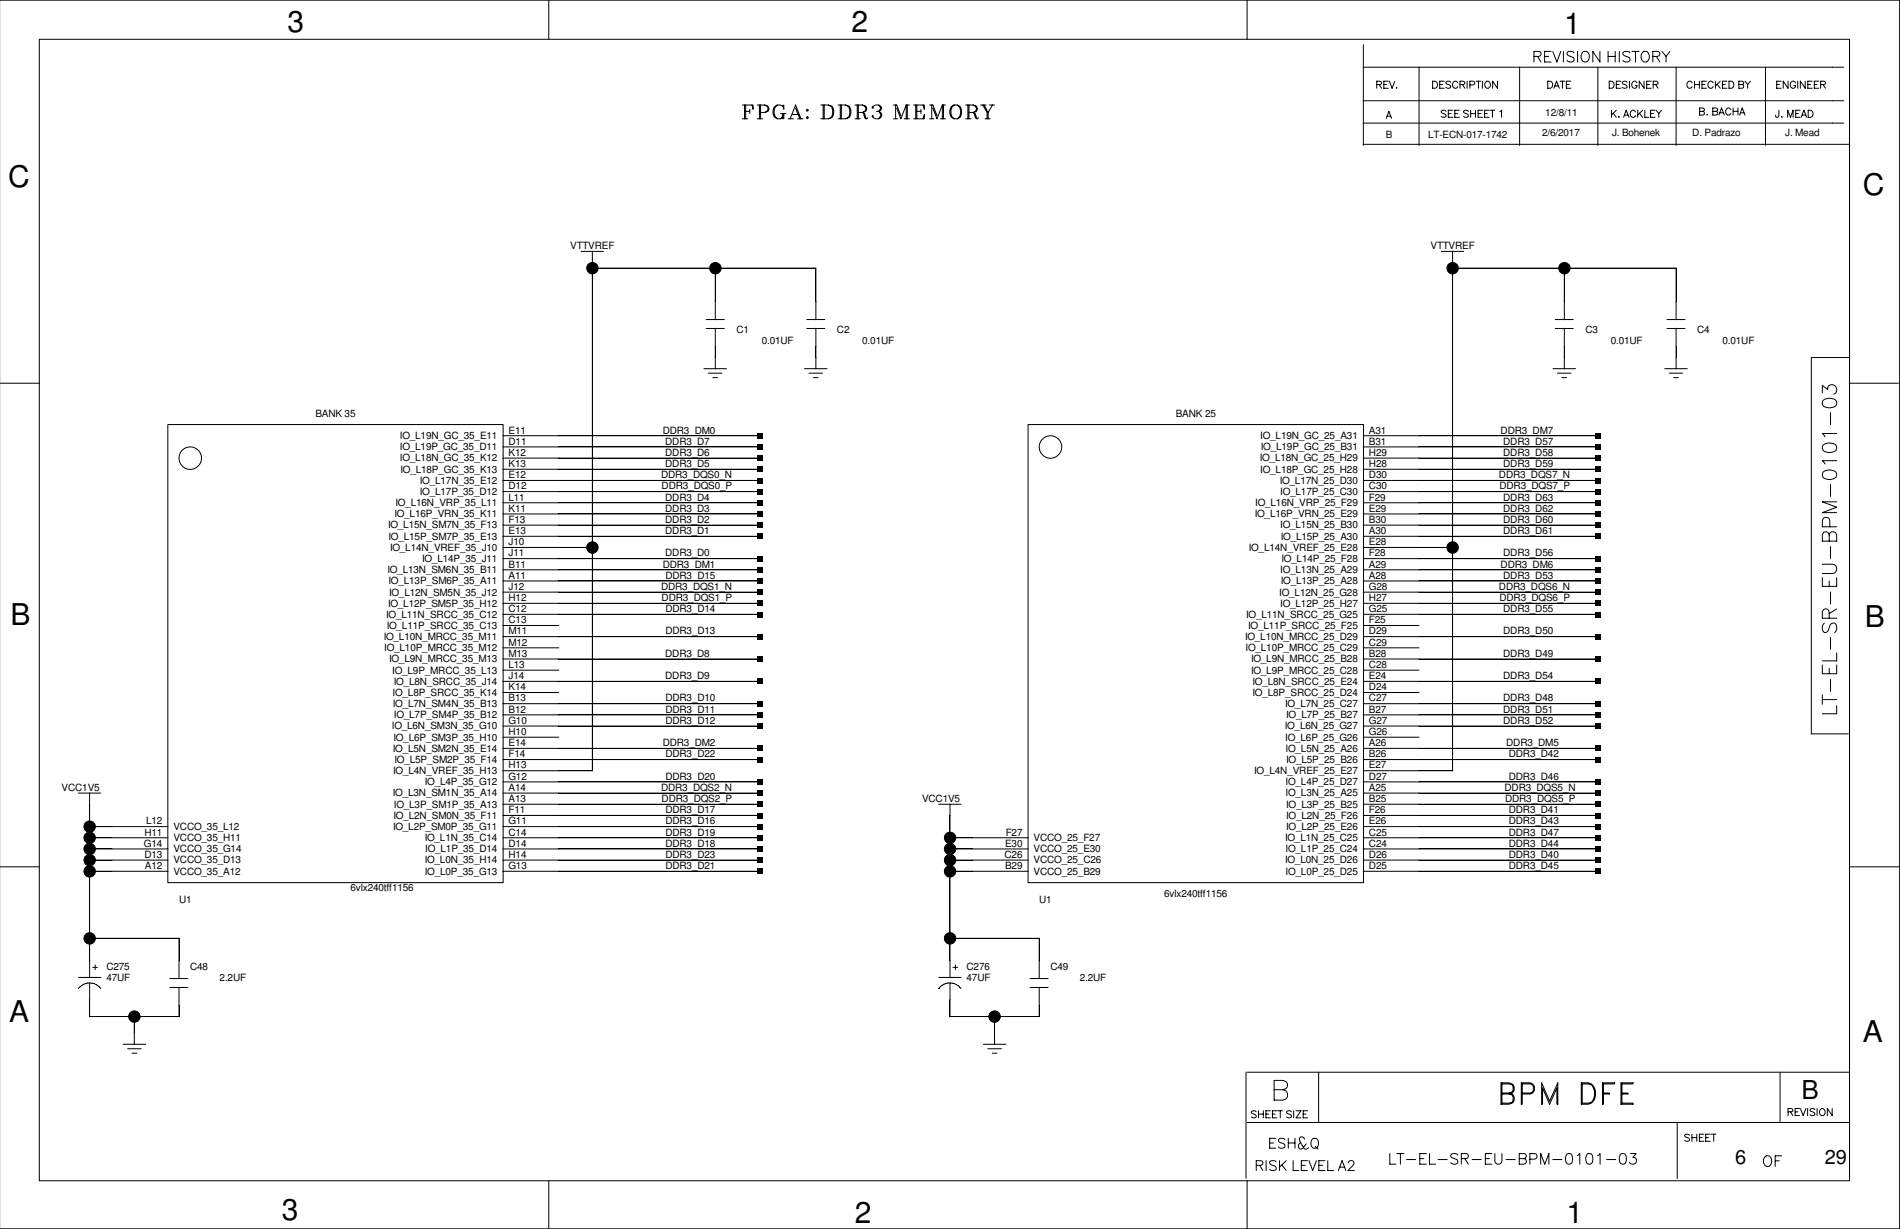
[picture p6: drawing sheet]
<svg xmlns="http://www.w3.org/2000/svg" width="432mm" height="279mm" viewBox="0 0 432 279" stroke-linecap="round" stroke-linejoin="round" font-family="sans-serif">
<path d="M.1 0h431.6v279.4h-431.6z" fill="none" stroke="#fff" stroke-width=".23"/>
<g fill="none" stroke="#000" stroke-width=".23">
<path d="M-.1 0h431.8v279.4h-431.8M8.9 8.9h411.4v259.5h-411.4zM124.7 0v9M283.4 0v9M309.8 15.3h109.2M309.8 10.2v22.9M312.9 19.2l.9-.1 .2-.3-.4-.3h-.7v1.6M313.4 19.2l.6 .9M314.5 19.2h.6M315.5 18.5h-1v1.6h1M315.8 18.5l.6 1.6 .6-1.6M317.3 20h.2z"/>
<path d="M322.5 15.2v17.9M325.6 18.5h.5a.85 .85 0 0 1 .6 .8 .85 .85 0 0 1-.6 .8h-.5zM327.2 19.2h.6M328.2 18.5h-1v1.6h1M329.7 18.7a.62 .62 0 0 0-1.1 .1l1.1 .8v.3l-.4 .2-.7-.2M331.3 18.8a.61 .61 0 0 0-.7-.3 .61 .61 0 0 0-.5 .6 .68 .68 0 0 0 .3 .8 .68 .68 0 0 0 .8 0l.1-.2M331.8 19.2l.9-.1 .2-.3-.4-.3h-.7v1.6M332.4 19.2l.5 .9M333.4 18.5v1.6M334.1 19.3l.9-.1 .2-.4-.4-.3h-.7v1.6M335.4 18.5h1.1M336 18.5v1.6"/>
<path d="M336.9 18.5v1.6M337.6 18.7a.75 .75 0 0 1 1.1 .2 .75 .75 0 0 1-.3 1.1 .75 .75 0 0 1-.9-.3 .75 .75 0 0 1 .1-1zM340.3 18.5v1.6l-1.1-1.6v1.6M345.4 15.2v17.9M348.6 12.8l1.4-.1a.59 .59 0 0 0 0-.9l-1.4-.1v2.4M349.4 12.8l.8 1.3M351 12.8h1M351.7 18.5h.6a.85 .85 0 0 1 .6 .8 .85 .85 0 0 1-.6 .8h-.6zM352.5 11.7h-1.5v2.4h1.5M352.9 11.7l.9 2.4 .9-2.4M353.4 19.6h.7M354.5 18.5h1.1"/>
<path d="M355.1 18.5v1.6M355.3 11.7v2.4M356 19.2h.6M357 18.5h-1v1.6h1M357.7 12a.92 .92 0 0 0-1.6 .2 1.57 1.57 0 0 0 1.4 .8 .61 .61 0 0 1 0 1 1.13 1.13 0 0 1-1.4-.2M358.5 11.7v2.4M359.8 11.8a1.18 1.18 0 0 1 1.4 .5 1.18 1.18 0 0 1-.3 1.5 .9 .9 0 0 1-1 .3 .9 .9 0 0 1-.6-.9 1.55 1.55 0 0 1 .5-1.4zM363.1 15.2v17.9M363.6 11.7v2.4l-1.6-2.4v2.4M365.5 12.8h1.6M365.5 11.7v2.4M365.7 18.5h.6a.85 .85 0 0 1 .5 .8 .85 .85 0 0 1-.5 .8h-.6z"/>
<path d="M367.1 11.7v2.4M367.3 19.2h.7M368 11.7v2.4M368.3 18.5h-1v1.6h1M369.8 18.7a.62 .62 0 0 0-1.1 .1l1.1 .8v.3l-.4 .2-.7-.2M370.3 18.5v1.6M370.4 12a.92 .92 0 0 0-1.6 .2 1.57 1.57 0 0 0 1.4 .8 .61 .61 0 0 1 0 1 1.13 1.13 0 0 1-1.4-.2M370.9 11.7h1.6M371.7 11.7v2.4M372 18.8a.61 .61 0 0 0-.7-.3 .61 .61 0 0 0-.5 .6 .68 .68 0 0 0 .3 .8 .68 .68 0 0 0 .8 0l.1-.4h-.4M373.4 11.8a1.18 1.18 0 0 1 1.4 .5 1.18 1.18 0 0 1-.2 1.5 .9 .9 0 0 1-1.1 .3 .9 .9 0 0 1-.5-.9 1.55 1.55 0 0 1 .4-1.4zM373.6 18.5v1.6l-1.1-1.6v1.6"/>
<path d="M374.2 19.2h.7M375.2 18.5h-1v1.6h1M375.6 12.8l1.4-.1a.59 .59 0 0 0 0-.9l-1.4-.1v2.4M375.7 19.2l.9-.1 .2-.3-.4-.3h-.7v1.6M376.3 19.2l.5 .9M376.4 12.8l.8 1.3M377.7 11.7l.9 1.1v1.3M379.5 11.7l-.9 1.1M380.9 15.2v17.9M384.6 18.8a.61 .61 0 0 0-.7-.3 .61 .61 0 0 0-.5 .6 .68 .68 0 0 0 .2 .8 .68 .68 0 0 0 .9 0l.1-.2M385.1 19.2h1.1M385.1 18.5v1.6"/>
<path d="M386.2 18.5v1.6M386.8 19.2h.6M387.8 18.5h-1v1.6h1M389.3 18.8a.61 .61 0 0 0-.7-.3 .61 .61 0 0 0-.4 .6 .68 .68 0 0 0 .2 .8 .68 .68 0 0 0 .9 0v-.2M389.8 18.5v1.6M390.2 19.1l.7 1M390.9 18.5l-1.1 1.1M391.5 19.2h.6M392.5 18.5h-1v1.6h1M392.9 18.5h.6a.85 .85 0 0 1 .6 .8 .85 .85 0 0 1-.6 .8h-.6zM395.2 19.2h.7l.3 .2 .1 .4-.4 .3h-.7v-1.6h.7l.3 .1v.5l-.3 .1M396.6 18.5l.6 .7v.9"/>
<path d="M397.8 18.5l-.6 .7M401.2 15.2v17.9M403.8 19.2h.6M404.8 18.5h-1v1.6h1M406.4 18.5v1.6l-1.1-1.6v1.6M408.1 18.8a.61 .61 0 0 0-.8-.3 .61 .61 0 0 0-.4 .6 .68 .68 0 0 0 .2 .8 .68 .68 0 0 0 .9 0l.1-.4h-.4M408.6 18.5v1.6M410.3 18.5v1.6l-1.1-1.6v1.6M410.8 19.2h.7M411.9 18.5h-1.1v1.6h1.1M412.3 19.2h.7M413.3 18.5h-1v1.6h1"/>
<path d="M413.8 19.2l.9-.1 .2-.3-.4-.3h-.7v1.6M414.3 19.2l.6 .9M168.7 23.9h2.5v.9l-.3-.9M168.7 27h1.2M169.2 23.9v3.1M169.5 25.3h.9M169.5 23.9v3.1M170.4 24.8v1M172.1 23.9h1.7l.7 .2 .3 .5-.3 .7-.7 .3h-1M172.1 27h1.2M172.6 23.9v3.1M172.8 23.9v3.1"/>
<path d="M173.8 23.9l.5 .2 .2 .5-.2 .7-.5 .3M176.7 23.9a2 2 0 0 0 0 3.1M177.4 25.8h1.2M177.9 26.3l-.5 .7M177.9 24.1l.2-.2v.9l-.2-.7a1.45 1.45 0 0 0-1.7 .1 1.45 1.45 0 0 0-.5 1.6 1.36 1.36 0 0 0 2.2 1M177.9 25.8v1.2M178.1 25.8v1.2M179.1 27h1.2M179.6 27l1.2-3.1 1.2 3.1M180.1 26h1.2M180.8 24.6l1 2.4M181.3 27h1.2"/>
<path d="M183.2 26.8l.3-.3 .2 .3-.2 .2zM183.2 25.1l.3-.3 .2 .3-.2 .2zM186.6 23.9h1.7a1.41 1.41 0 0 1 1.2 1.9l-.5 1-.7 .2h-1.7M187.1 23.9v3.1M187.3 23.9v3.1M188.3 23.9a1.41 1.41 0 0 1 .9 1.9l-.2 .7-.7 .5M190.5 23.9h1.7a1.41 1.41 0 0 1 1.2 1.9l-.5 1-.7 .2h-1.7M191 23.9v3.1M191.2 23.9v3.1M192.2 23.9a1.41 1.41 0 0 1 .9 1.9l-.2 .7-.7 .5M194.3 23.9h1.7l.8 .2 .2 .5-.2 .7-.8 .3h-.9M194.3 27h1.2"/>
<path d="M194.8 23.9v3.1M195.1 23.9v3.1M196 25.6l.5 .2 .5 1.2M196 25.6l.8 1.4 .4-.2M196 23.9l.5 .2 .3 .5-.3 .7-.5 .3M198.5 24.3v.3h-.3v-.3a1.31 1.31 0 0 1 2.2 .3l-.2 .5-.5 .2M199.2 25.3a.95 .95 0 0 1 1.2 1l-.2 .5a1.42 1.42 0 0 1-2-.3v-.2h.3v.2M199.7 25.3l.5 .7-.5 1M199.7 23.9l.5 .7-.5 .7M203 27h1M203 23.9h.8l.9 2.4M203.5 23.9v3.1"/>
<path d="M205.5 27h1.2M206 23.9h.7M206 23.9v3.1M206 23.9l-1.3 3.1-.9-2.4M206.2 23.9v3.1M207.6 27h2.5v-1l-.3 1M207.6 23.9h2.5v.9l-.3-.9M208.1 23.9v3.1M208.4 25.3h.9M208.4 23.9v3.1M209.3 24.8v1M211.2 27h1"/>
<path d="M211.2 23.9h.8l.9 2.4M211.8 23.9v3.1M213.7 27h1.2M214.2 23.9h.7M214.2 23.9v3.1M214.2 23.9l-1.3 3.1-.9-2.4M214.4 23.9v3.1M216.1 24.3a1.43 1.43 0 0 1 1.9-.3 1.43 1.43 0 0 1 .5 1.8 1.4 1.4 0 0 1-1.8 1.2 1.4 1.4 0 0 1-.8-1.9zM216.8 23.9a2 2 0 0 0 0 3.1M217.6 23.9a1.93 1.93 0 0 1 0 3.1M219.5 23.9h1.6l.8 .2 .2 .5-.2 .7-.8 .3h-.9M219.5 27h1.2"/>
<path d="M220 23.9v3.1M220.2 23.9v3.1M221.1 25.6l.6 .2 .4 1.2M221.1 25.6l.8 1.4 .5-.2M221.1 23.9l.6 .2 .2 .5-.2 .7-.6 .3M222.9 23.9h1.2M223.4 23.9l.9 1.7v1.4M223.6 23.9l1 1.7M223.9 27h1.1M224.8 23.9h1.2M225.6 23.9l-1 1.7v1.4M309.8 28h109.2"/>
<path d="M309.8 22.9h109.2M309.8 32.8h110.5M315 26.9l.6-1.6 .7 1.6M315.3 26.4h.7M328.6 25.3a.62 .62 0 0 0-1.1 .1l1.1 .8v.3l-.3 .2-.8-.2M329.1 25.8h.7M330.2 25.1h-1.1v1.6h1.1M330.6 25.8h.7M331.6 25.1h-1v1.6h1M333.7 25.3a.62 .62 0 0 0-1.1 .1l1.1 .8v.3l-.4 .2-.7-.2M334.2 25.8h1.1M334.2 25.1v1.6"/>
<path d="M335.3 25.1v1.6M335.9 25.8h.6M336.9 25.1h-1v1.6h1M337.4 25.8h.6M338.4 25.1h-1v1.6h1M338.6 25.1h1.1M339.2 25.1v1.6M340.9 25.4l.3-.3v1.6M353.1 20.1l.6-1.6 .7 1.6M366.2 25.1v1.6M366.6 25.7l.7 1M367.3 25.1l-1.1 1.1"/>
<path d="M367.8 26.6h.2zM369 26.7l.6-1.6 .6 1.6M369.2 26.2h.8M371.7 25.4a.61 .61 0 0 0-.7-.3 .61 .61 0 0 0-.5 .6 .68 .68 0 0 0 .2 .8 .68 .68 0 0 0 .9 0l.1-.2M372.2 25.1v1.6M372.6 25.7l.7 1M373.3 25.1l-1.1 1.1M373.8 25.1v1.6h.9M375.1 25.8h.7M376.1 25.1h-1v1.6h1M376.4 25.1l.6 .7v.9M377.6 25.1l-.6 .7"/>
<path d="M386.2 25.3h.8l.3 .2v.4l-.3 .3h-.8v-1.6h.8l.3 .1v.3l-.3 .3M387.9 26.1h.2zM389.3 25.3h.7l.3 .2 .1 .4-.4 .3h-.7v-1.6h.7l.3 .1v.5l-.3 .1M390.7 26.2l.5-1.6 .7 1.6M390.9 25.7h.7M393.4 24.9a.61 .61 0 0 0-.7-.4 .61 .61 0 0 0-.5 .7 .68 .68 0 0 0 .2 .8 .68 .68 0 0 0 .9 0l.1-.2M393.9 24.6v1.6M393.9 25.3h1.1M395 24.6v1.6M395.4 26.2l.5-1.6 .7 1.6M395.6 25.7h.7M404.3 25.1l-.1 1.4-.2 .2-.4-.2-.1-.3"/>
<path d="M404.9 26.6h.1zM406.3 26.7v-1.6l.6 1.6 .6-1.6v1.6M408.1 25.8h.6M409.1 25.1h-1v1.6h1M409.4 26.7l.6-1.6 .6 1.6M409.6 26.2h.7M410.9 25.1h.6a.85 .85 0 0 1 .5 .8 .85 .85 0 0 1-.5 .8h-.6zM132 57.1h5.2M134.6 57.1v118.2M327.5 57.1h5.2M330.1 57.1v118.2M134.6 61h50.8v11.7"/>
<path d="M160.5 74.7h4.1M160.5 72.6h4.1M162.6 61v11.7M162.6 74.6v9.3M183.3 74.7h4.2M183.3 72.6h4.2M185.4 74.6v9.3M330.1 61h50.8v11.7M353.4 74.7h4.1M353.4 72.6h4.1M355.5 61v11.7M355.5 74.6v9.3"/>
<path d="M378.8 74.7h4.1M378.8 72.6h4.1M380.9 74.6v9.3M-.1 87.1h9.1M38.1 96.5h76.2v104.2h-76.2zM114.3 99.1h58.4M160 83.8h5.1M161 84.8h3.1M162 85.9h1.1M182.8 83.8h5.2M183.9 84.8h3M184.9 85.9h1"/>
<path d="M233.6 96.5h76.3v104.2h-76.3zM309.8 99.1h53.3M352.9 83.8h5.2M353.9 84.8h3.1M355 85.9h1M378.3 83.8h5.2M379.3 84.8h3.1M380.4 85.9h1M414.1 89.3v-1.7l1.3 1a1.05 1.05 0 0 1 1.2-1.2 1.05 1.05 0 0 1 .8 1.5l-.2 .4-.4 .3M414.3 91a2.48 2.48 0 0 1 2.9 0 1.01 1.01 0 0 1-.4 1.5 2.58 2.58 0 0 1-2.5-.3l-.2-.4zM416 93.8v2.8M417.4 98.6h-3.3l.7 .7"/>
<path d="M420.3 87.1h11.2M420.3 81.3h-8.7v85.6M114.3 119.4h58.4M114.3 116.8h58.4M114.3 114.3h58.4M114.3 111.8h58.4M114.3 109.2h58.4M114.3 106.7h58.4M114.3 104.1h58.4M114.3 101.6h58.4M309.8 119.4h53.3M309.8 116.8h53.3"/>
<path d="M309.8 114.3h53.3M309.8 111.8h53.3M309.8 109.2h53.3M309.8 106.7h53.3M309.8 104.1h53.3M309.8 101.6h53.3M414.3 107.3a2.48 2.48 0 0 1 2.9 0 1.01 1.01 0 0 1-.4 1.5 2.58 2.58 0 0 1-2.5-.3l-.2-.4zM414.3 101.2a2.48 2.48 0 0 1 2.9 0 1.01 1.01 0 0 1-.4 1.5 2.58 2.58 0 0 1-2.5-.3l-.2-.5zM415.8 119.8l-.1-1.9a.88 .88 0 0 0-.9-.3 .88 .88 0 0 0-.7 .8v1.4h3.3M416 110.1v2.8M417.4 104.7h-3.3l.7 .8M417.4 114.1h-3.3l3.3 1.2-3.3 1.2h3.3"/>
<path d="M114.3 139.7h58.4M114.3 137.2h58.4M114.3 134.6h58.4M114.3 132.1h58.4M114.3 129.5h58.4M114.3 127h58.4M114.3 124.5h20.3M114.3 121.9h58.4M309.8 139.7h53.3M309.8 137.2h53.3M309.8 134.6h53.3M309.8 132.1h53.3"/>
<path d="M309.8 129.5h53.3M309.8 127h53.3M309.8 124.5h20.3M309.8 121.9h53.3M414.1 128.3h2.4a1.07 1.07 0 0 1 .9 1 1.07 1.07 0 0 1-.9 1.1h-2.4M414.1 131.3v2h3.3v-2M415.7 121.7l-.2-.5a.76 .76 0 0 0-1.2 0l-.2 .5v1.3h3.3v-1.3a.85 .85 0 0 0-.8-.8 .85 .85 0 0 0-.9 .8v1.3M415.7 132.1v1.2M416 124.2v2.8M416 134.6v2.7M417.4 138.4l-1.7 1.1M114.3 160h58.4"/>
<path d="M114.3 157.4h12.7M114.3 154.9h58.4M114.3 152.4h12.7M114.3 149.8h58.4M114.3 147.3h12.7M114.3 144.7h58.4M114.3 142.2h12.7M309.8 160h53.3M309.8 157.4h12.7M309.8 154.9h53.3M309.8 152.4h12.7M309.8 149.8h53.3"/>
<path d="M309.8 147.3h12.7M309.8 144.7h53.3M309.8 142.2h12.7M414.1 151.2v2h3.3v-2M414.1 159h3.3M414.1 157.9v2.2M414.6 141.6a1.41 1.41 0 0 0 0 2.2 .86 .86 0 0 0 .9-.6l.3-.9a.8 .8 0 0 1 .6-.6 .8 .8 0 0 1 .8 .2 1.46 1.46 0 0 1-.3 1.9M415.7 140.5v-1.3l-.2-.5a.76 .76 0 0 0-1.2 0l-.2 .5v1.3h3.3M415.7 151.9v1.3M416 144.9v2.7M416 154.4v2.8M417.4 148.4v1.8h-3.3"/>
<path d="M114.3 177.8h58.4M114.3 175.2h20.3M114.3 172.7h58.4M114.3 170.1h58.4M114.3 167.6h12.7M114.3 165.1h58.4M114.3 162.5h58.4M309.8 177.8h53.3M309.8 175.2h20.3M309.8 172.7h53.3M309.8 170.1h53.3M309.8 167.6h12.7"/>
<path d="M309.8 165.1h53.3M309.8 162.5h53.3M411.6 166.8h8.5M417.4 160.4v1.9h-3.3M-.1 197.1h9.1M17.8 180.3h5.1M20.3 198.1h17.9M20.3 195.5h17.9M20.3 193h17.9M20.3 190.5h17.9M20.3 187.9h17.9M20.4 180.3v41.9"/>
<path d="M114.3 182.8h58.4M114.3 180.3h58.4M114.3 198.1h58.4M114.3 195.5h58.4M114.3 193h58.4M114.3 190.5h58.4M114.3 187.9h58.4M114.3 185.4h58.4M213.3 182.8h5.1M215.9 198.1h17.8M215.9 195.5h17.8M215.9 193h17.8"/>
<path d="M215.9 190.5h17.8M215.9 182.8v39.4M309.8 182.8h53.3M309.8 180.3h53.3M309.8 198.1h53.3M309.8 195.5h53.3M309.8 193h53.3M309.8 190.5h53.3M309.8 187.9h53.3M309.8 185.4h53.3M420.3 197.1h11.4M20.3 213.3h20.4v9.2"/>
<path d="M21.1 219.9h1M21.6 219.4v1M215.9 213.3h20.3v9.2M216.6 219.9h1M217.1 219.4v1M17.8 222.2h5.1M19.9 223.5h.5a3.1 3.1 0 0 1 2.5 1.2M19.9 223.5l-.9 .3-1.2 .9M20.3 231.1h20.4M20.4 223.4v7.7M28 237.4h5.1M29 238.4h3.1"/>
<path d="M30 239.4h1.1M30.5 231.1v6.3M38.6 224.5h4.1M38.6 222.5h4.1M40.7 224.5v6.6M213.4 222.2h5M215.4 223.5h.5M215.4 223.5l-1.3 .5-.7 .7M215.9 231.1h20.3M215.9 223.4v7.7M215.9 223.5a3.1 3.1 0 0 1 2.5 1.2M223.5 237.4h5.1"/>
<path d="M224.5 238.4h3.1M225.5 239.4h1.1M226 231.1v6.3M234.1 224.5h4.1M234.1 222.5h4.1M236.2 224.5v6.6M283.2 243.7v24.2M283.4 255.2h136.9M283.4 243.8h136.9M285.5 252.8a.62 .62 0 0 0-1.1 .1l1.1 .8v.2l-.4 .2-.7-.2M286 252.5v1.6M286 253.3h1.1"/>
<path d="M287.1 252.5v1.6M287.7 253.3h.6M288.5 259.8h.9M288.7 252.5h-1v1.6h1M289.2 253.3h.6M289.6 247.7h1.9a1.19 1.19 0 0 1 1.1 1.2 1.19 1.19 0 0 1-1.1 1.2h-1.9v-4.5h1.9l.6 .2a.98 .98 0 0 1 0 1.7l-.6 .2M289.9 258.8h-1.4v2.2h1.4M290.2 252.5h-1v1.6h1M290.4 252.5h1.1M291 252.5v1.6M292 259.1a.85 .85 0 0 0-1.5 .2l.2 .3 1.1 .5a.56 .56 0 0 1 0 .8 1.08 1.08 0 0 1-1.3-.2M292.8 259.8h1.5"/>
<path d="M292.8 258.8v2.2M293.5 252.8a.62 .62 0 0 0-1.1 .1l1.1 .8v.2l-.4 .2-.7-.2M294 252.5v1.6M294.3 258.8v2.2M294.6 252.5h1.1l-1.1 1.6h1.1M295.5 259.8l-.4 .5v.5l.4 .4 .6-.2 .7-.9M296.2 253.3h.6M296.5 259l-.5-.6h-.3l-.4 .4 .1 .7 1 1.7h.5l.5-.3M297.2 252.5h-1v1.6h1M298.2 259.1a.83 .83 0 0 1 .9-.3 .83 .83 0 0 1 .5 .8 .99 .99 0 0 1-.2 1.1 .99 .99 0 0 1-1 .2 1.46 1.46 0 0 1-.2-1.8zM299.7 243.8v11.4M341.3 248.5h1.6a1.27 1.27 0 0 1 1.2 .9 1.27 1.27 0 0 1-.4 1.4l-.8 .2h-1.8v-4.8h1.8a1.29 1.29 0 0 1 1.2 .9 1.29 1.29 0 0 1-.4 1.4l-.8 .2"/>
<path d="M342.9 248.5l.8-.3 .2-.4v-.7l-.2-.5-.8-.2h-1.6v4.4h1.6l.8-.2 .2-.5v-.7l-.2-.4-.8-.3h-1.6M345.9 248.5h1.9l.5-.3 .2-.4v-.7l-.2-.5-.5-.2h-1.9v4.6h-.2v-4.8h2.1a1.31 1.31 0 0 1 1 1.2 1.31 1.31 0 0 1-1 1.3h-1.9M350.4 246.2l1.8 4.1 1.8-4.1v4.8h-.2v-3.6l-1.6 3.6-1.6-3.6v3.6h-.2zM359.4 246.2h1.6a2.64 2.64 0 0 1 1.1 4.1l-.4 .5-.7 .2h-1.6zM359.6 246.4h1.4a1.62 1.62 0 0 1 1.4 1.6 2.93 2.93 0 0 1-.7 2.6l-.7 .2h-1.4zM364.2 246.2h2.7v.2h-2.5v4.6h-.2zM364.4 248.5h1.4v.2h-1.4M368.4 246.2h2.7v.2h-2.5v4.4h2.5v.2h-2.7zM368.6 248.5h1.4v.2h-1.4M381.2 255.2v12.7M384 258.1a.62 .62 0 0 0-1.1 .1l1.1 .8v.2l-.4 .3-.7-.3M384.5 257.9v1.6"/>
<path d="M384.5 258.6h1.1M385.6 257.9v1.6M386.2 258.6h.6M387.2 257.9h-1v1.6h1M387.6 258.6h.7M388.7 257.9h-1.1v1.6h1.1M388.9 257.9h1.1M389.5 257.9v1.6M404.5 243.8v11.2M406.4 252.8l.9-.1 .2-.4-.4-.3h-.7v1.6M406.9 252.8l.6 .8M408 252.8h.6"/>
<path d="M409 252h-1v1.6h1M409.2 252l.6 1.6 .6-1.6M410.8 252v1.6M412.5 252.3a.62 .62 0 0 0-1.1 .1l1.1 .8v.2l-.4 .2-.7-.2M413 252v1.6M413.7 252.3a.75 .75 0 0 1 1.1 .2 .75 .75 0 0 1-.4 1 .75 .75 0 0 1-.9-.3 .75 .75 0 0 1 .2-.9zM416.4 252v1.6l-1.1-1.6v1.6M124.7 268.4v11M283.4 268.4v11M285.5 264.9h1a.58 .58 0 0 0 .5-.6l-.2-.4h-1.3v2.2M286.3 264.9l.7 1.2M287.7 263.9v2.2"/>
<path d="M290 264.2a.85 .85 0 0 0-1.5 .2l.3 .3 1 .4a.56 .56 0 0 1 0 .9 1.08 1.08 0 0 1-1.3-.2M290.8 263.9v2.2M291.3 264.8l1 1.3M292.3 263.9l-1.5 1.4M293.9 263.9v2.2h1.3M295.7 264.9h.9M297.1 263.9h-1.4v2.2h1.4M297.5 263.9l.8 2.2 .9-2.2M298.9 260.6l.7 .6M299.7 264.9h.9M301.1 263.9h-1.4v2.2h1.4M301.8 263.9v2.2h1.3"/>
<path d="M304.2 266.1l.8-2.2 .9 2.2M304.5 265.3h1.1M306.4 264.4l.4-.5h.7a.51 .51 0 0 1 .1 .8l-1.3 1.4h1.5M315.8 262.3v2.4h1.4M317.5 262.3h1.6M318.3 262.3v2.4M319.7 263.6h2M322.7 263.4h.9M324.1 262.3h-1.4v2.4h1.4M324.9 262.3v2.4h1.4M326.8 263.6h2.1M331.3 262.6a.92 .92 0 0 0-1.6 .2 1.57 1.57 0 0 0 1.4 .8 .61 .61 0 0 1 0 .9 1.13 1.13 0 0 1-1.4-.2"/>
<path d="M332.1 263.4l1.4-.1a.59 .59 0 0 0 0-1h-1.4v2.4M332.9 263.4l.8 1.3M334.6 263.6h2M337.6 263.4h.9M339 262.3h-1.4v2.4h1.4M339.7 262.3v1.7a.81 .81 0 0 0 .8 .7 .81 .81 0 0 0 .8-.7v-1.7M342.3 263.6h2M345.3 263.4l1.4 .1a.67 .67 0 0 1 0 1l-1.4 .2v-2.4h1.4a.61 .61 0 0 1 0 1l-.4 .1M347.7 263.5h1a.67 .67 0 0 0 .6-.4 .67 .67 0 0 0-.2-.8h-1.4v2.4M350.1 264.7v-2.4l1 2.4 .9-2.4v2.4M352.9 263.6h2.1M356.1 262.3a.86 .86 0 0 1 1.2 .4 2.14 2.14 0 0 1-.3 1.8 .77 .77 0 0 1-1.1-.3 2.01 2.01 0 0 1 .2-1.9z"/>
<path d="M358.4 262.7l.6-.4v2.4M360.7 262.3a.86 .86 0 0 1 1.2 .4 2.14 2.14 0 0 1-.2 1.8 .77 .77 0 0 1-1.2-.3 2.01 2.01 0 0 1 .2-1.9zM363.1 262.7l.5-.4v2.4M365.1 263.6h2.1M368.3 262.3a.86 .86 0 0 1 1.2 .4 2.14 2.14 0 0 1-.2 1.8 .77 .77 0 0 1-1.2-.3 2.01 2.01 0 0 1 .2-1.9zM370.5 262.3h1.3l-.7 .8a.82 .82 0 0 1 .6 1.4 .82 .82 0 0 1-1.4-.3M401.2 262.8a1.18 1.18 0 0 1 1.4 .6 1.18 1.18 0 0 1-.2 1.4 .9 .9 0 0 1-1 .3 .9 .9 0 0 1-.6-.9 1.55 1.55 0 0 1 .4-1.4zM403.4 263.9h1M404.9 262.8h-1.5v2.4"/>
<circle cx="134.6" cy="61" r="1.3"/>
<circle cx="162.6" cy="61" r="1.3"/>
<circle cx="330.1" cy="61" r="1.3"/>
<circle cx="355.5" cy="61" r="1.3"/>
<circle cx="43.2" cy="104.2" r="2.56"/>
<circle cx="238.7" cy="101.6" r="2.56"/>
<circle cx="134.6" cy="124.5" r="1.3"/>
<circle cx="330.1" cy="124.5" r="1.3"/>
<circle cx="20.4" cy="187.9" r="1.3"/>
<circle cx="20.4" cy="195.6" r="1.3"/>
<circle cx="20.4" cy="193" r="1.3"/>
<circle cx="20.4" cy="198.1" r="1.3"/>
<circle cx="20.4" cy="190.5" r="1.3"/>
<circle cx="215.9" cy="198.1" r="1.3"/>
<circle cx="215.9" cy="190.5" r="1.3"/>
<circle cx="215.9" cy="195.6" r="1.3"/>
<circle cx="215.9" cy="193" r="1.3"/>
<circle cx="20.4" cy="213.3" r="1.3"/>
<circle cx="215.9" cy="213.3" r="1.3"/>
<circle cx="30.5" cy="231.1" r="1.3"/>
<circle cx="226" cy="231.1" r="1.3"/>
</g>
<g fill="#000">
<path d="M172.1 98.4h1.3v1.3h-1.3zM362.5 98.4h1.3v1.3h-1.3zM172.1 106h1.3v1.4h-1.3zM172.1 101h1.3v1.3h-1.3zM172.1 118.7h1.3v1.4h-1.3zM172.1 116.2h1.3v1.3h-1.3zM172.1 113.7h1.3v1.3h-1.3zM172.1 108.6h1.3v1.3h-1.3zM172.1 111.1h1.3v1.3h-1.3zM172.1 103.5h1.3v1.3h-1.3zM362.5 106h1.3v1.4h-1.3zM362.5 103.5h1.3v1.3h-1.3z"/>
<path d="M362.5 101h1.3v1.3h-1.3zM362.5 118.7h1.3v1.4h-1.3zM362.5 111.1h1.3v1.3h-1.3zM362.5 108.6h1.3v1.3h-1.3zM362.5 113.7h1.3v1.3h-1.3zM362.5 116.2h1.3v1.3h-1.3zM172.1 121.3h1.3v1.3h-1.3zM172.1 139.1h1.3v1.2h-1.3zM172.1 131.4h1.3v1.4h-1.3zM172.1 136.5h1.3v1.3h-1.3zM172.1 134h1.3v1.3h-1.3zM172.1 128.9h1.3v1.3h-1.3z"/>
<path d="M172.1 126.4h1.3v1.3h-1.3zM362.5 121.3h1.3v1.3h-1.3zM362.5 126.4h1.3v1.3h-1.3zM362.5 139.1h1.3v1.2h-1.3zM362.5 131.4h1.3v1.4h-1.3zM362.5 134h1.3v1.3h-1.3zM362.5 128.9h1.3v1.3h-1.3zM362.5 136.5h1.3v1.3h-1.3zM172.1 144.1h1.3v1.3h-1.3zM172.1 149.2h1.3v1.3h-1.3zM172.1 154.3h1.3v1.3h-1.3zM172.1 159.3h1.3v1.4h-1.3z"/>
<path d="M362.5 154.3h1.3v1.3h-1.3zM362.5 144.1h1.3v1.3h-1.3zM362.5 149.2h1.3v1.3h-1.3zM362.5 159.3h1.3v1.4h-1.3zM172.1 164.4h1.3v1.3h-1.3zM172.1 177.1h1.3v1.3h-1.3zM172.1 172h1.3v1.4h-1.3zM172.1 169.5h1.3v1.3h-1.3zM172.1 179.7h1.3v1.3h-1.3zM172.1 161.9h1.3v1.3h-1.3zM362.5 161.9h1.3v1.3h-1.3zM362.5 164.4h1.3v1.3h-1.3z"/>
<path d="M362.5 177.1h1.3v1.3h-1.3zM362.5 172h1.3v1.4h-1.3zM362.5 169.5h1.3v1.3h-1.3zM362.5 179.7h1.3v1.3h-1.3zM172.1 187.3h1.3v1.3h-1.3zM172.1 184.7h1.3v1.4h-1.3zM172.1 197.4h1.3v1.4h-1.3zM172.1 192.4h1.3v1.3h-1.3zM172.1 189.8h1.3v1.3h-1.3zM172.1 194.9h1.3v1.3h-1.3zM172.1 182.2h1.3v1.3h-1.3zM362.5 189.8h1.3v1.3h-1.3z"/>
<path d="M362.5 187.3h1.3v1.3h-1.3zM362.5 184.7h1.3v1.4h-1.3zM362.5 197.4h1.3v1.4h-1.3zM362.5 194.9h1.3v1.3h-1.3zM362.5 192.4h1.3v1.3h-1.3zM362.5 182.2h1.3v1.3h-1.3z"/>
</g>
<g fill="#000">
<path d="M134.6 59.7v1.3z" fill-rule="evenodd"/>
<path d="M330.1 59.7v1.3z" fill-rule="evenodd"/>
<circle cx="134.6" cy="61" r="1.31"/>
<circle cx="162.6" cy="61" r="1.31"/>
<circle cx="330.1" cy="61" r="1.31"/>
<circle cx="355.5" cy="61" r="1.31"/>
<circle cx="134.6" cy="124.5" r="1.31"/>
<circle cx="330.1" cy="124.5" r="1.31"/>
<circle cx="20.4" cy="193" r="1.31"/>
<circle cx="20.4" cy="195.5" r="1.31"/>
<circle cx="20.4" cy="187.9" r="1.31"/>
<circle cx="20.4" cy="190.5" r="1.31"/>
<circle cx="20.4" cy="198.1" r="1.31"/>
<circle cx="215.9" cy="193" r="1.31"/>
<circle cx="215.9" cy="198.1" r="1.31"/>
<circle cx="215.9" cy="195.5" r="1.31"/>
<circle cx="215.9" cy="190.5" r="1.31"/>
<circle cx="20.4" cy="213.3" r="1.31"/>
<circle cx="215.9" cy="213.3" r="1.31"/>
<circle cx="30.5" cy="231.1" r="1.31"/>
<circle cx="226" cy="231.1" r="1.31"/>
</g>
<g font-size="6.8">
<text x="65.3" y="7.2">3</text>
<text x="193.5" y="7.2">2</text>
<text x="355.5" y="7.7">1</text>
<text x="1.9" y="42.5">C</text>
<text x="423.3" y="44.3">C</text>
<text x="2.4" y="142">B</text>
<text x="423.8" y="142.5">B</text>
<text x="2.1" y="232.4">A</text>
<text x="423.3" y="236.9">A</text>
<text x="64.1" y="277.3">3</text>
<text x="194.3" y="278.1">2</text>
<text x="356" y="278.1">1</text>
</g>
<text font-size="5.9" x="409.4" y="249.8">B</text>
<g font-size="4.5">
<text x="394.4" y="264.6">6</text>
<text x="414.7" y="264.6">29</text>
</g>
<g font-size="2.3">
<text x="351.2" y="26.5">12/8/11</text>
<text x="315" y="31.3">B</text>
<text x="324.6" y="31.3">LT-ECN-017-1742</text>
<text x="350.5" y="31">2/6/2017</text>
<text x="366.4" y="31">J. Bohenek</text>
<text x="384.6" y="31">D. Padrazo</text>
<text x="405.7" y="31">J. Mead</text>
<text x="129.6" y="56.6">VTTVREF</text>
<text x="325.1" y="56.6">VTTVREF</text>
<text x="167.3" y="75.7">C1</text>
<text x="190.2" y="75.7">C2</text>
<text x="360.3" y="75.7">C3</text>
<text x="385.7" y="75.7">C4</text>
<text x="173.1" y="78.2">0.01UF</text>
<text x="196" y="78.2">0.01UF</text>
<text x="366.1" y="78.2">0.01UF</text>
<text x="391.5" y="78.2">0.01UF</text>
<text x="71.7" y="94.7">BANK 35</text>
<text x="267.2" y="94.7">BANK 25</text>
<text x="90.9" y="99.8">IO_L19N_GC_35_E11</text>
<text x="115.6" y="98.6">E11</text>
<text x="115.6" y="101.1">D11</text>
<text x="150.6" y="98.6">DDR3_DM0</text>
<text x="151.2" y="101.1">DDR3_D7</text>
<text x="286.4" y="99.8">IO_L19N_GC_25_A31</text>
<text x="311.1" y="98.6">A31</text>
<text x="311.1" y="101.1">B31</text>
<text x="341" y="98.6">DDR3_DM7</text>
<text x="341.6" y="101.1">DDR3_D57</text>
<text x="90.9" y="104.9">IO_L18N_GC_35_K12</text>
<text x="90.9" y="102.4">IO_L19P_GC_35_D11</text>
<text x="91" y="107.4">IO_L18P_GC_35_K13</text>
<text x="115.6" y="103.6">K12</text>
<text x="115.6" y="106.2">K13</text>
<text x="151.2" y="106.2">DDR3_D5</text>
<text x="151.2" y="103.6">DDR3_D6</text>
<text x="286.3" y="104.9">IO_L18N_GC_25_H29</text>
<text x="286.4" y="107.4">IO_L18P_GC_25_H28</text>
<text x="286.6" y="102.4">IO_L19P_GC_25_B31</text>
<text x="311.1" y="103.6">H29</text>
<text x="311.1" y="106.2">H28</text>
<text x="341.6" y="106.2">DDR3_D59</text>
<text x="341.6" y="103.6">DDR3_D58</text>
<text x="95.4" y="112.5">IO_L17P_35_D12</text>
<text x="95.4" y="110">IO_L17N_35_E12</text>
<text x="115.6" y="108.7">E12</text>
<text x="115.6" y="111.3">D12</text>
<text x="115.6" y="113.8">L11</text>
<text x="150.2" y="108.7">DDR3_DQS0_N</text>
<text x="150.4" y="111.3">DDR3_DQS0_P</text>
<text x="151.2" y="113.8">DDR3_D4</text>
<text x="290.8" y="110">IO_L17N_25_D30</text>
<text x="291" y="112.5">IO_L17P_25_C30</text>
<text x="311.1" y="108.7">D30</text>
<text x="311.1" y="111.3">C30</text>
<text x="311.1" y="113.8">F29</text>
<text x="340.7" y="108.7">DDR3_DQS7_N</text>
<text x="340.8" y="111.3">DDR3_DQS7_P</text>
<text x="341.6" y="113.8">DDR3_D63</text>
<text x="89.6" y="117.6">IO_L16P_VRN_35_K11</text>
<text x="89.9" y="115.1">IO_L16N_VRP_35_L11</text>
<text x="115.6" y="116.3">K11</text>
<text x="115.6" y="118.9">F13</text>
<text x="151.2" y="118.9">DDR3_D2</text>
<text x="151.2" y="116.3">DDR3_D3</text>
<text x="285.2" y="117.6">IO_L16P_VRN_25_E29</text>
<text x="285.3" y="115.1">IO_L16N_VRP_25_F29</text>
<text x="311.1" y="116.3">E29</text>
<text x="311.1" y="118.9">B30</text>
<text x="341.6" y="118.9">DDR3_D60</text>
<text x="341.6" y="116.3">DDR3_D62</text>
<text x="88.2" y="120.1">IO_L15N_SM7N_35_F13</text>
<text x="88.3" y="122.7">IO_L15P_SM7P_35_E13</text>
<text x="88.6" y="125.2">IO_L14N_VREF_35_J10</text>
<text x="115.6" y="121.4">E13</text>
<text x="115.6" y="124">J10</text>
<text x="151.2" y="121.4">DDR3_D1</text>
<text x="283.8" y="125.2">IO_L14N_VREF_25_E28</text>
<text x="291" y="120.1">IO_L15N_25_B30</text>
<text x="291.1" y="122.7">IO_L15P_25_A30</text>
<text x="311.1" y="121.4">A30</text>
<text x="311.1" y="124">E28</text>
<text x="341.6" y="121.4">DDR3_D61</text>
<text x="88.1" y="130.3">IO_L13N_SM6N_35_B11</text>
<text x="95.9" y="127.8">IO_L14P_35_J11</text>
<text x="115.6" y="126.5">J11</text>
<text x="115.6" y="129">B11</text>
<text x="115.6" y="131.6">A11</text>
<text x="150.6" y="129">DDR3_DM1</text>
<text x="151.2" y="126.5">DDR3_D0</text>
<text x="151.2" y="131.6">DDR3_D15</text>
<text x="291" y="130.3">IO_L13N_25_A29</text>
<text x="291.2" y="127.8">IO_L14P_25_F28</text>
<text x="311.1" y="126.5">F28</text>
<text x="311.1" y="129">A29</text>
<text x="311.1" y="131.6">A28</text>
<text x="341" y="129">DDR3_DM6</text>
<text x="341.6" y="126.5">DDR3_D56</text>
<text x="341.6" y="131.6">DDR3_D53</text>
<text x="88.2" y="137.9">IO_L12P_SM5P_35_H12</text>
<text x="88.3" y="132.8">IO_L13P_SM6P_35_A11</text>
<text x="88.4" y="135.4">IO_L12N_SM5N_35_J12</text>
<text x="115.6" y="134.1">J12</text>
<text x="115.6" y="136.7">H12</text>
<text x="150.2" y="134.1">DDR3_DQS1_N</text>
<text x="150.4" y="136.7">DDR3_DQS1_P</text>
<text x="290.7" y="135.4">IO_L12N_25_G28</text>
<text x="291" y="137.9">IO_L12P_25_H27</text>
<text x="291.1" y="132.8">IO_L13P_25_A28</text>
<text x="311.1" y="134.1">G28</text>
<text x="311.1" y="136.7">H27</text>
<text x="340.7" y="134.1">DDR3_DQS6_N</text>
<text x="340.8" y="136.7">DDR3_DQS6_P</text>
<text x="87.8" y="140.4">IO_L11N_SRCC_35_C12</text>
<text x="87.9" y="143">IO_L11P_SRCC_35_C13</text>
<text x="115.6" y="139.1">C12</text>
<text x="115.6" y="141.7">C13</text>
<text x="151.2" y="139.2">DDR3_D14</text>
<text x="283.2" y="140.4">IO_L11N_SRCC_25_G25</text>
<text x="283.7" y="143">IO_L11P_SRCC_25_F25</text>
<text x="311.1" y="139.1">G25</text>
<text x="311.1" y="141.7">F25</text>
<text x="341.6" y="139.2">DDR3_D55</text>
<text x="87.2" y="145.5">IO_L10N_MRCC_35_M11</text>
<text x="87.3" y="148">IO_L10P_MRCC_35_M12</text>
<text x="115.6" y="144.2">M11</text>
<text x="115.6" y="146.8">M12</text>
<text x="115.6" y="149.3">M13</text>
<text x="151.2" y="149.3">DDR3_D8</text>
<text x="151.2" y="144.2">DDR3_D13</text>
<text x="283" y="145.5">IO_L10N_MRCC_25_D29</text>
<text x="283.1" y="148">IO_L10P_MRCC_25_C29</text>
<text x="311.1" y="144.2">D29</text>
<text x="311.1" y="146.8">C29</text>
<text x="311.1" y="149.3">B28</text>
<text x="341.6" y="144.2">DDR3_D50</text>
<text x="341.6" y="149.3">DDR3_D49</text>
<text x="88.4" y="150.6">IO_L9N_MRCC_35_M13</text>
<text x="89.2" y="153.1">IO_L9P_MRCC_35_L13</text>
<text x="89.5" y="155.7">IO_L8N_SRCC_35_J14</text>
<text x="115.6" y="151.8">L13</text>
<text x="115.6" y="154.4">J14</text>
<text x="151.2" y="154.4">DDR3_D9</text>
<text x="284.3" y="153.1">IO_L9P_MRCC_25_C28</text>
<text x="284.3" y="150.6">IO_L9N_MRCC_25_B28</text>
<text x="284.6" y="155.7">IO_L8N_SRCC_25_E24</text>
<text x="311.1" y="151.8">C28</text>
<text x="311.1" y="154.4">E24</text>
<text x="341.6" y="154.4">DDR3_D54</text>
<text x="89.2" y="158.2">IO_L8P_SRCC_35_K14</text>
<text x="89.3" y="160.7">IO_L7N_SM4N_35_B13</text>
<text x="115.6" y="156.9">K14</text>
<text x="115.6" y="159.5">B13</text>
<text x="151.2" y="159.5">DDR3_D10</text>
<text x="284.6" y="158.2">IO_L8P_SRCC_25_D24</text>
<text x="292.1" y="160.7">IO_L7N_25_C27</text>
<text x="311.1" y="156.9">D24</text>
<text x="311.1" y="159.5">C27</text>
<text x="341.6" y="159.5">DDR3_D48</text>
<text x="89.1" y="165.8">IO_L6N_SM3N_35_G10</text>
<text x="89.5" y="163.3">IO_L7P_SM4P_35_B12</text>
<text x="115.6" y="162">B12</text>
<text x="115.6" y="164.5">G10</text>
<text x="115.6" y="167.1">H10</text>
<text x="151.2" y="164.5">DDR3_D12</text>
<text x="151.2" y="162">DDR3_D11</text>
<text x="292" y="165.8">IO_L6N_25_G27</text>
<text x="292.3" y="163.3">IO_L7P_25_B27</text>
<text x="311.1" y="162">B27</text>
<text x="311.1" y="164.5">G27</text>
<text x="311.1" y="167.1">G26</text>
<text x="341.6" y="162">DDR3_D51</text>
<text x="341.6" y="164.5">DDR3_D52</text>
<text x="89.3" y="170.9">IO_L5N_SM2N_35_E14</text>
<text x="89.4" y="168.4">IO_L6P_SM3P_35_H10</text>
<text x="89.7" y="173.4">IO_L5P_SM2P_35_F14</text>
<text x="115.6" y="169.6">E14</text>
<text x="115.6" y="172.2">F14</text>
<text x="150.6" y="169.6">DDR3_DM2</text>
<text x="151.2" y="172.2">DDR3_D22</text>
<text x="292.1" y="168.4">IO_L6P_25_G26</text>
<text x="292.2" y="170.9">IO_L5N_25_A26</text>
<text x="292.3" y="173.4">IO_L5P_25_B26</text>
<text x="311.1" y="169.6">A26</text>
<text x="311.1" y="172.2">B26</text>
<text x="342.3" y="169.6">DDR3_DM5</text>
<text x="342.9" y="172.2">DDR3_D42</text>
<text x="14" y="179.8">VCC1V5</text>
<text x="89.4" y="176">IO_L4N_VREF_35_H13</text>
<text x="96.6" y="178.5">IO_L4P_35_G12</text>
<text x="115.6" y="174.7">H13</text>
<text x="115.6" y="177.2">G12</text>
<text x="115.6" y="179.8">A14</text>
<text x="150.2" y="179.8">DDR3_DQS2_N</text>
<text x="151.2" y="177.2">DDR3_D20</text>
<text x="285" y="176">IO_L4N_VREF_25_E27</text>
<text x="292.2" y="178.5">IO_L4P_25_D27</text>
<text x="311.1" y="174.7">E27</text>
<text x="311.1" y="177.2">D27</text>
<text x="311.1" y="179.8">A25</text>
<text x="341.9" y="179.8">DDR3_DQS5_N</text>
<text x="342.9" y="177.2">DDR3_D46</text>
<text x="89.3" y="181.1">IO_L3N_SM1N_35_A14</text>
<text x="89.5" y="183.6">IO_L3P_SM1P_35_A13</text>
<text x="115.6" y="182.3">A13</text>
<text x="115.6" y="184.9">F11</text>
<text x="150.4" y="182.3">DDR3_DQS2_P</text>
<text x="151.2" y="184.9">DDR3_D17</text>
<text x="209.5" y="182.3">VCC1V5</text>
<text x="292.2" y="181.1">IO_L3N_25_A25</text>
<text x="292.3" y="183.6">IO_L3P_25_B25</text>
<text x="311.1" y="182.3">B25</text>
<text x="311.1" y="184.9">F26</text>
<text x="342.1" y="182.3">DDR3_DQS5_P</text>
<text x="342.9" y="184.9">DDR3_D41</text>
<text x="32.8" y="189.9">H11</text>
<text x="33.2" y="187.4">L12</text>
<text x="39.4" y="191.2">VCCO_35_H11</text>
<text x="39.4" y="188.7">VCCO_35_L12</text>
<text x="89.3" y="188.7">IO_L2P_SM0P_35_G11</text>
<text x="89.4" y="186.1">IO_L2N_SM0N_35_F11</text>
<text x="96.5" y="191.2">IO_L1N_35_C14</text>
<text x="115.6" y="187.4">G11</text>
<text x="115.6" y="189.9">C14</text>
<text x="151.2" y="187.4">DDR3_D16</text>
<text x="151.2" y="189.9">DDR3_D19</text>
<text x="228.6" y="189.9">F27</text>
<text x="234.9" y="191.2">VCCO_25_F27</text>
<text x="292.1" y="191.2">IO_L1N_25_C25</text>
<text x="292.3" y="188.7">IO_L2P_25_E26</text>
<text x="292.3" y="186.1">IO_L2N_25_F26</text>
<text x="311.1" y="187.4">E26</text>
<text x="311.1" y="189.9">C25</text>
<text x="342.9" y="189.9">DDR3_D47</text>
<text x="342.9" y="187.4">DDR3_D43</text>
<text x="32.7" y="192.5">G14</text>
<text x="32.8" y="195">D13</text>
<text x="32.9" y="197.6">A12</text>
<text x="39.4" y="196.3">VCCO_35_D13</text>
<text x="39.4" y="193.8">VCCO_35_G14</text>
<text x="96.5" y="196.3">IO_L0N_35_H14</text>
<text x="96.6" y="193.8">IO_L1P_35_D14</text>
<text x="115.6" y="192.5">D14</text>
<text x="115.6" y="195">H14</text>
<text x="115.6" y="197.6">G13</text>
<text x="151.2" y="197.6">DDR3_D21</text>
<text x="151.2" y="192.5">DDR3_D18</text>
<text x="151.2" y="195">DDR3_D23</text>
<text x="228.3" y="195">C26</text>
<text x="228.4" y="192.5">E30</text>
<text x="228.4" y="197.6">B29</text>
<text x="234.9" y="196.3">VCCO_25_C26</text>
<text x="234.9" y="193.8">VCCO_25_E30</text>
<text x="292.1" y="196.3">IO_L0N_25_D26</text>
<text x="292.2" y="193.8">IO_L1P_25_C24</text>
<text x="311.1" y="192.5">C24</text>
<text x="311.1" y="195">D26</text>
<text x="311.1" y="197.6">D25</text>
<text x="342.9" y="197.6">DDR3_D45</text>
<text x="342.9" y="195">DDR3_D40</text>
<text x="342.9" y="192.5">DDR3_D44</text>
<text x="39.4" y="198.8">VCCO_35_A12</text>
<text x="79.6" y="202.6">6vlx240tff1156</text>
<text x="96.6" y="198.8">IO_L0P_35_G13</text>
<text x="234.9" y="198.8">VCCO_25_B29</text>
<text x="264.5" y="203.9">6vlx240tff1156</text>
<text x="292.2" y="198.8">IO_L0P_25_D25</text>
<text x="40.7" y="205.2">U1</text>
<text x="236.2" y="205.2">U1</text>
<text x="24.2" y="220.4">C275</text>
<text x="43.2" y="220.4">C48</text>
<text x="219.7" y="220.4">C276</text>
<text x="238.7" y="220.4">C49</text>
<text x="24.2" y="223">47UF</text>
<text x="49.9" y="223">2.2UF</text>
<text x="219.7" y="223">47UF</text>
<text x="245.4" y="223">2.2UF</text>
</g>
</svg>
